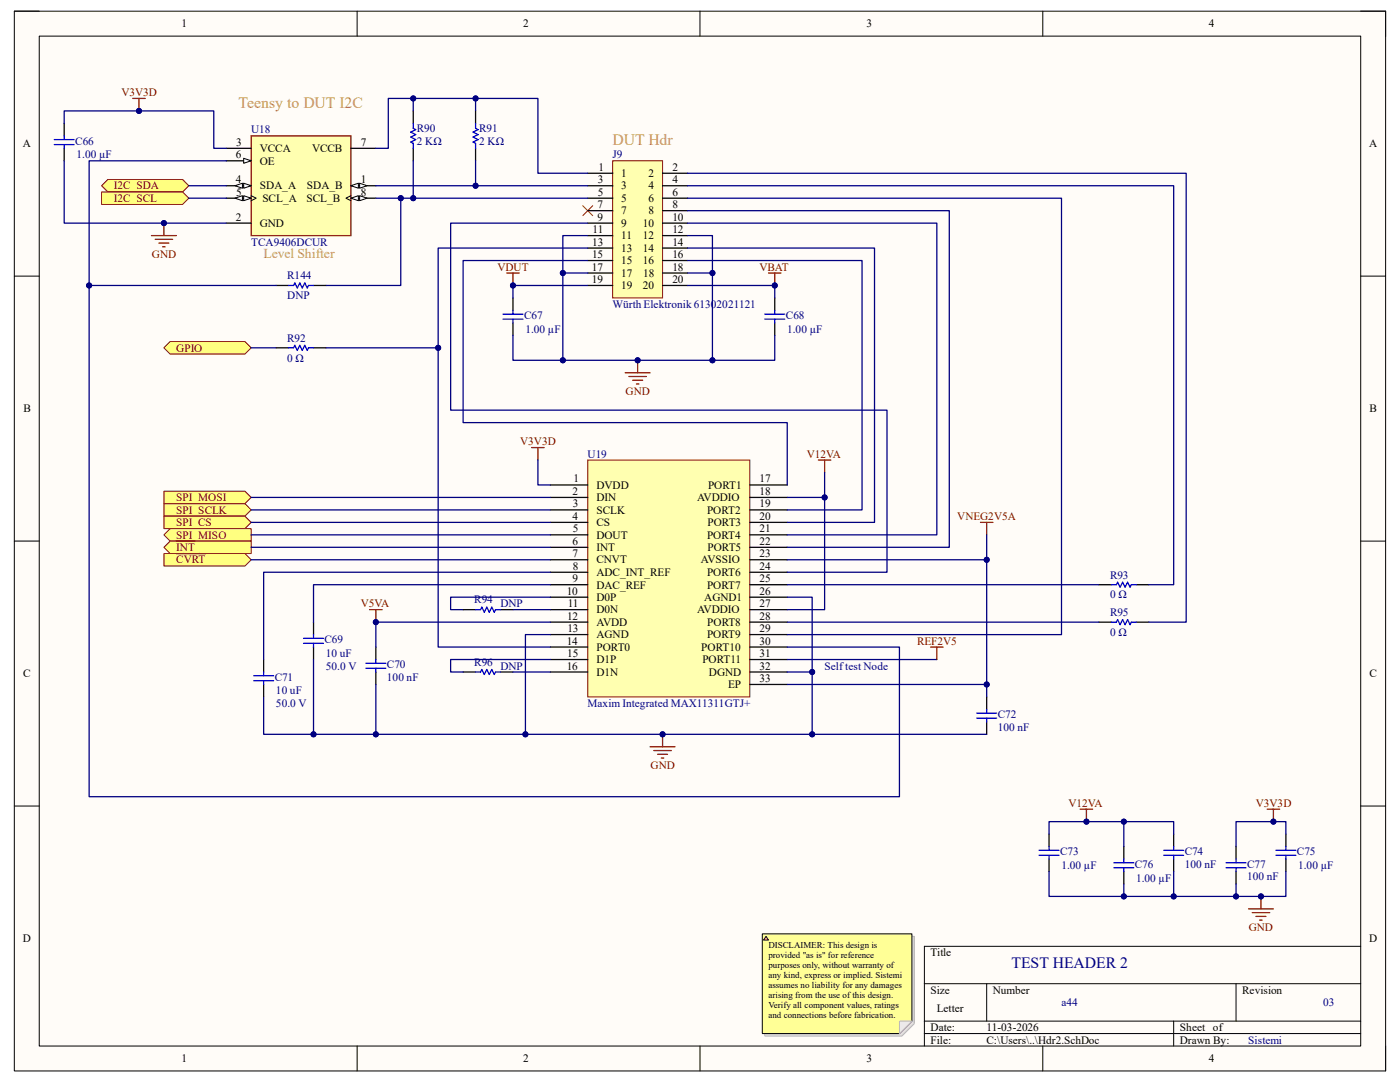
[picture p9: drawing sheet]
<svg xmlns="http://www.w3.org/2000/svg" width="279mm" height="216mm" viewBox="0 0 279 216" stroke-linecap="round" stroke-linejoin="round" font-family="sans-serif">
<path d="M2.9 2.2h273.6v211.5h-273.6z" fill-rule="evenodd" fill="#fffcf8"/>
<path d="M2.9 2.2h273.6v211.5h-273.6z" fill="none" stroke="#000" stroke-width=".2"/>
<path d="M7.8 7.2h263.8v201.5h-263.8z" fill-rule="evenodd" fill="#fffcf8"/>
<g fill="none" stroke="#000" stroke-width=".2">
<path d="M2.9 2.2h4.9M7.8 7.2h263.8v201.5h-263.8zM71.3 2.2v5M139.7 2.2v5M208.1 2.2v5M271.6 2.2h4.9v5M2.9 55.1h4.9M271.6 55.1h4.9M2.9 108h4.9M271.6 108h4.9M2.9 160.8h4.9M271.6 160.8h4.9"/>
<path d="M184.5 196.3h87.1M196.9 196.3v7.5M246.7 196.3v7.5M271.6 188.8h-87.1v19.9M71.3 208.7v5M139.7 208.7v5M184.5 203.8h87.1M184.5 206.2h87.1M208.1 208.7v5M234.2 203.8v4.9M276.5 208.7v5"/>
</g>
<path d="M129.7 149h5M130.5 149.8h3.5M131.2 150.5h2M132 151.3h.5M132.2 146.5v2.5" fill="none" stroke="#800000" stroke-width=".25"/>
<circle cx="132.2" cy="146.5" r=".5" fill="#000080"/>
<circle cx="132.2" cy="146.5" r=".5" fill="none" stroke="#000080" stroke-width=".2"/>
<path d="M124.8 74.4h4.9M125.5 75.1h3.5M126.3 75.9h1.9M127 76.6h.5M127.3 71.9v2.5" fill="none" stroke="#800000" stroke-width=".25"/>
<circle cx="127.3" cy="71.9" r=".5" fill="#000080"/>
<circle cx="127.3" cy="71.9" r=".5" fill="none" stroke="#000080" stroke-width=".2"/>
<path d="M252.9 161.5h2.5M254.1 161.5v2.4" fill="none" stroke="#800000" stroke-width=".25"/>
<circle cx="254.1" cy="163.9" r=".5" fill="#000080"/>
<circle cx="254.1" cy="163.9" r=".5" fill="none" stroke="#000080" stroke-width=".2"/>
<path d="M246.7 168.9v2.5M246.7 173.9v2.5M256.6 166.4v2.5M256.6 171.4v2.5" fill="none" stroke="#000" stroke-width=".25"/>
<path d="M244.7 173.2h4M244.7 172.2h4M246.7 171.4v.8M246.7 173.2v.7M254.6 169.7h4M254.6 170.7h4M256.6 168.9v.8M256.6 170.7v.7" fill="none" stroke="#00f" stroke-width=".25"/>
<path d="M153.4 54.5h2.5M154.6 54.5v2.5" fill="none" stroke="#800000" stroke-width=".25"/>
<circle cx="154.6" cy="57" r=".5" fill="#000080"/>
<circle cx="154.6" cy="57" r=".5" fill="none" stroke="#000080" stroke-width=".2"/>
<path d="M101.1 54.5h2.5M102.4 54.5v2.5" fill="none" stroke="#800000" stroke-width=".25"/>
<circle cx="102.4" cy="57" r=".5" fill="#000080"/>
<circle cx="102.4" cy="57" r=".5" fill="none" stroke="#000080" stroke-width=".2"/>
<path d="M32.7 100.5h16.2l1.2 1.2-1.2 1.3h-16.2z" fill-rule="evenodd" fill="#ffff80"/>
<path d="M32.7 100.5h16.2l1.2 1.2-1.2 1.3h-16.2z" fill="none" stroke="#800000" stroke-width=".2"/>
<path d="M32.7 98h16.2l1.2 1.3-1.2 1.2h-16.2z" fill-rule="evenodd" fill="#ffff80"/>
<path d="M32.7 98h16.2l1.2 1.3-1.2 1.2h-16.2z" fill="none" stroke="#800000" stroke-width=".2"/>
<path d="M234.2 166.4v2.5M234.2 171.4v2.5" fill="none" stroke="#000" stroke-width=".25"/>
<path d="M232.2 170.7h4M232.2 169.7h4M234.2 168.9v.8M234.2 170.7v.7" fill="none" stroke="#00f" stroke-width=".25"/>
<path d="M32.7 103h16.2l1.2 1.2-1.2 1.3h-16.2z" fill-rule="evenodd" fill="#ffff80"/>
<path d="M32.7 103h16.2l1.2 1.2-1.2 1.3h-16.2z" fill="none" stroke="#800000" stroke-width=".2"/>
<path d="M251.7 178.9v2.5M249.2 181.4h4.9M249.9 182.1h3.5M250.7 182.9h1.9M251.4 183.6h.5" fill="none" stroke="#800000" stroke-width=".25"/>
<circle cx="251.7" cy="178.9" r=".5" fill="#000080"/>
<circle cx="251.7" cy="178.9" r=".5" fill="none" stroke="#000080" stroke-width=".2"/>
<path d="M106.1 89.3h2.5M107.4 89.3v2.5" fill="none" stroke="#800000" stroke-width=".25"/>
<path d="M32.7 106.7l1.3-1.2h16.1v2.5h-16.1z" fill-rule="evenodd" fill="#ffff80"/>
<path d="M32.7 106.7l1.3-1.2h16.1v2.5h-16.1z" fill="none" stroke="#800000" stroke-width=".2"/>
<path d="M34 108h16.1v2.5h-16.1l-1.3-1.3z" fill-rule="evenodd" fill="#ffff80"/>
<path d="M34 108h16.1v2.5h-16.1l-1.3-1.3z" fill="none" stroke="#800000" stroke-width=".2"/>
<path d="M35.2 108h3.7" fill="none" stroke="#800000" stroke-width=".25"/>
<path d="M52.6 131.6v2.5M52.6 136.6v2.5M62.6 124.1v2.5M62.6 129.1v2.5M224.3 168.9v2.5M224.3 173.9v2.5" fill="none" stroke="#000" stroke-width=".25"/>
<path d="M50.6 134.8h4M50.6 135.8h4M52.6 134.1v.7M52.6 135.8v.8M60.6 127.4h4M60.6 128.4h4M62.6 126.6v.8M62.6 128.4v.7M222.3 172.2h4M222.3 173.2h4M224.3 171.4v.8M224.3 173.2v.7" fill="none" stroke="#00f" stroke-width=".25"/>
<path d="M32.7 110.5h16.2l1.2 1.2-1.2 1.2h-16.2z" fill-rule="evenodd" fill="#ffff80"/>
<path d="M32.7 110.5h16.2l1.2 1.2-1.2 1.2h-16.2z" fill="none" stroke="#800000" stroke-width=".2"/>
<path d="M35.2 110.5h5.9" fill="none" stroke="#800000" stroke-width=".25"/>
<path d="M219.3 116.7h2.5M226.8 116.7h2.5M219.3 124.1h2.5M226.8 124.1h2.5M209.4 166.4v2.5M209.4 171.4v2.5" fill="none" stroke="#000" stroke-width=".25"/>
<path d="M221.8 116.7h1l.2-.5 .5 1 .5-1 .5 1 .5-1 .5 1 .3-.5h1M221.8 124.1h1l.2-.5 .5 1 .5-1 .5 1 .5-1 .5 1 .3-.5h1M207.4 169.7h3.9M207.4 170.7h3.9M209.4 168.9v.8M209.4 170.7v.7" fill="none" stroke="#00f" stroke-width=".25"/>
<path d="M50.1 27.1h19.9v19.9h-19.9z" fill-rule="evenodd" fill="#ffffb0"/>
<path d="M50.1 27.1h19.9v19.9h-19.9z" fill="none" stroke="#800000" stroke-width=".25"/>
<path d="M70 37.1h5" fill="none" stroke="#000" stroke-width=".25"/>
<path d="M70 37.1l1.5-.5v1z" fill="#f8fcff"/>
<path d="M70 37.1l1.5-.5v1z" fill="none" stroke="#000" stroke-width=".2"/>
<path d="M71.8 36.6l1.5 .5-1.5 .5z" fill="#f8fcff"/>
<path d="M71.8 36.6l1.5 .5-1.5 .5z" fill="none" stroke="#000" stroke-width=".2"/>
<path d="M45.2 29.6h4.9M45.2 37.1h4.9M45.2 44.5h4.9" fill="none" stroke="#000" stroke-width=".25"/>
<path d="M48.6 36.6l1.5 .5-1.5 .5z" fill="#f8fcff"/>
<path d="M48.6 36.6l1.5 .5-1.5 .5z" fill="none" stroke="#000" stroke-width=".2"/>
<path d="M46.9 37.1l1.5-.5v1z" fill="#f8fcff"/>
<path d="M46.9 37.1l1.5-.5v1z" fill="none" stroke="#000" stroke-width=".2"/>
<path d="M45.2 39.5h4.9" fill="none" stroke="#000" stroke-width=".25"/>
<path d="M48.6 39l1.5 .5-1.5 .5z" fill="#f8fcff"/>
<path d="M48.6 39l1.5 .5-1.5 .5z" fill="none" stroke="#000" stroke-width=".2"/>
<path d="M46.9 39.5l1.5-.5v1z" fill="#f8fcff"/>
<path d="M46.9 39.5l1.5-.5v1zM50.1 39l1 .5-1 .5" fill="none" stroke="#000" stroke-width=".2"/>
<path d="M45.2 32.1h4.9" fill="none" stroke="#000" stroke-width=".25"/>
<path d="M48.6 31.6l1.5 .5-1.5 .5z" fill="#f8fcff"/>
<path d="M48.6 31.6l1.5 .5-1.5 .5z" fill="none" stroke="#000" stroke-width=".2"/>
<path d="M70 29.6h5M70 39.5h5" fill="none" stroke="#000" stroke-width=".25"/>
<path d="M70 39.5l1.5-.5v1z" fill="#f8fcff"/>
<path d="M70 39.5l1.5-.5v1z" fill="none" stroke="#000" stroke-width=".2"/>
<path d="M71.8 39l1.5 .5-1.5 .5z" fill="#f8fcff"/>
<path d="M70 39l-1 .5 1 .5M71.8 39l1.5 .5-1.5 .5z" fill="none" stroke="#000" stroke-width=".2"/>
<path d="M21.5 35.8h14.9l1.3 1.3-1.3 1.2h-14.9l-1.2-1.2z" fill-rule="evenodd" fill="#ffff80"/>
<path d="M21.5 35.8h14.9l1.3 1.3-1.3 1.2h-14.9l-1.2-1.2z" fill="none" stroke="#800000" stroke-width=".2"/>
<path d="M20.3 38.3h16.1l1.3 1.2-1.3 1.3h-16.1z" fill-rule="evenodd" fill="#ffff80"/>
<path d="M20.3 38.3h16.1l1.3 1.2-1.3 1.3h-16.1z" fill="none" stroke="#800000" stroke-width=".2"/>
<path d="M30.2 47h5M31 47.8h3.5M31.7 48.5h2M32.5 49.2h.5M32.7 44.5v2.5" fill="none" stroke="#800000" stroke-width=".25"/>
<circle cx="32.7" cy="44.5" r=".5" fill="#000080"/>
<circle cx="32.7" cy="44.5" r=".5" fill="none" stroke="#000080" stroke-width=".2"/>
<path d="M12.8 24.6v2.5M12.8 29.6v2.5" fill="none" stroke="#000" stroke-width=".25"/>
<path d="M10.8 27.9h4M10.8 28.9h4M12.8 27.1v.8M12.8 28.9v.7" fill="none" stroke="#00f" stroke-width=".25"/>
<path d="M26.5 19.6h2.5M27.7 19.6v2.5" fill="none" stroke="#800000" stroke-width=".25"/>
<circle cx="27.7" cy="22.1" r=".5" fill="#000080"/>
<circle cx="27.7" cy="22.1" r=".5" fill="none" stroke="#000080" stroke-width=".2"/>
<path d="M82.5 22.1v2.5M82.5 29.6v2.5M94.9 22.1v2.5M94.9 29.6v2.5M92.4 121.7h2.5M92.4 134.1h2.5M99.9 121.7h2.5M99.9 134.1h2.5" fill="none" stroke="#000" stroke-width=".25"/>
<path d="M82.5 24.6v1l.5 .3-1 .5 1 .5-1 .5 1 .5-1 .5 .5 .2v1M94.9 24.6v1l.5 .3-1 .5 1 .5-1 .5 1 .5-1 .5 .5 .2v1M94.9 121.7h1l.3-.5 .5 .9 .4-.9 .5 .9 .5-.9 .5 .9 .3-.4h1M94.9 134.1h1l.3-.5 .5 1 .4-1 .5 1 .5-1 .5 1 .3-.5h1" fill="none" stroke="#00f" stroke-width=".25"/>
<path d="M116.3 41l2 2M118.3 41l-2 2" fill="none" stroke="#f00" stroke-width=".2"/>
<path d="M163.3 91.8h2.5M164.6 91.8v2.5M73.8 121.7h2.5M75 121.7v2.4" fill="none" stroke="#800000" stroke-width=".25"/>
<circle cx="75" cy="124.1" r=".5" fill="#000080"/>
<circle cx="75" cy="124.1" r=".5" fill="none" stroke="#000080" stroke-width=".2"/>
<path d="M75 129.1v2.5M75 134.1v2.5M196.9 139.1v2.5M196.9 144v2.5" fill="none" stroke="#000" stroke-width=".25"/>
<path d="M73 133.3h4M73 132.3h4M75 131.6v.7M75 133.3v.8M194.9 143.3h4M194.9 142.3h4M196.9 141.6v.7M196.9 143.3v.7" fill="none" stroke="#00f" stroke-width=".25"/>
<path d="M195.7 104.2h2.5M196.9 104.2v2.5" fill="none" stroke="#800000" stroke-width=".25"/>
<path d="M122.3 32.1h9.9v27.4h-9.9z" fill-rule="evenodd" fill="#ffffb0"/>
<path d="M122.3 32.1h9.9v27.4h-9.9z" fill="none" stroke="#800000" stroke-width=".2"/>
<g fill="none" stroke="#000" stroke-width=".25">
<path d="M117.3 34.6h5M117.3 37.1h5M117.3 39.5h5M132.2 34.6h5M132.2 37.1h5M132.2 39.5h5M117.3 42h5M117.3 44.5h5M117.3 47h5M117.3 49.5h5M117.3 52h5M117.3 54.5h5"/>
<path d="M117.3 57h5M132.2 42h5M132.2 44.5h5M132.2 47h5M132.2 49.5h5M132.2 52h5M132.2 54.5h5M132.2 57h5"/>
</g>
<path d="M215.6 161.5h2.5M216.8 161.5v2.4" fill="none" stroke="#800000" stroke-width=".25"/>
<circle cx="216.8" cy="163.9" r=".5" fill="#000080"/>
<circle cx="216.8" cy="163.9" r=".5" fill="none" stroke="#000080" stroke-width=".2"/>
<path d="M34 68.2h14.9l1.2 1.2-1.2 1.2h-14.9l-1.3-1.2z" fill-rule="evenodd" fill="#ffff80"/>
<path d="M34 68.2h14.9l1.2 1.2-1.2 1.2h-14.9l-1.3-1.2z" fill="none" stroke="#800000" stroke-width=".2"/>
<path d="M55.1 69.4h2.5M62.6 69.4h2.5" fill="none" stroke="#000" stroke-width=".25"/>
<path d="M57.6 69.4h1l.2-.5 .5 1 .5-1 .5 1 .5-1 .5 1 .3-.5h1" fill="none" stroke="#00f" stroke-width=".25"/>
<path d="M117.3 91.8h32.3v47.3h-32.3z" fill-rule="evenodd" fill="#ffffb0"/>
<path d="M117.3 91.8h32.3v47.3h-32.3z" fill="none" stroke="#800000" stroke-width=".2"/>
<g fill="none" stroke="#000" stroke-width=".25">
<path d="M102.4 59.5v2.4M154.6 59.5v2.4M102.4 64.4v2.5M154.6 64.4v2.5M109.8 96.8h7.5M109.8 99.3h7.5M149.6 96.8h7.5M149.6 99.3h7.5M109.8 116.7h7.5M109.8 119.2h7.5M109.8 101.7h7.5M109.8 104.2h7.5"/>
<path d="M109.8 106.7h7.5M109.8 109.2h7.5M109.8 111.7h7.5M109.8 114.2h7.5M149.6 116.7h7.5M149.6 119.2h7.5M149.6 101.7h7.5M149.6 104.2h7.5M149.6 106.7h7.5M149.6 109.2h7.5M149.6 111.7h7.5M149.6 114.2h7.5"/>
<path d="M109.8 121.7h7.5M109.8 124.1h7.5M109.8 126.6h7.5M109.8 129.1h7.5M109.8 131.6h7.5M109.8 134.1h7.5M149.6 121.7h7.5M149.6 124.1h7.5M149.6 126.6h7.5M149.6 129.1h7.5M149.6 131.6h7.5M149.6 134.1h7.5"/>
<path d="M149.6 136.6h7.5"/>
</g>
<path d="M100.4 62.7h4M100.4 63.7h4M102.4 61.9v.8M102.4 63.7v.7M152.6 62.7h4M152.6 63.7h4M154.6 61.9v.8M154.6 63.7v.7" fill="none" stroke="#00f" stroke-width=".25"/>
<path d="M117.3 54.5h-5v17.4h29.9v-17.4h-5" fill="none" stroke="#000080" stroke-width=".25"/>
<circle cx="142.2" cy="54.5" r=".5" fill="#000080"/>
<circle cx="142.2" cy="54.5" r=".5" fill="none" stroke="#000080" stroke-width=".2"/>
<circle cx="142.2" cy="71.9" r=".5" fill="#000080"/>
<circle cx="142.2" cy="71.9" r=".5" fill="none" stroke="#000080" stroke-width=".2"/>
<circle cx="127.3" cy="71.9" r=".5" fill="#000080"/>
<circle cx="127.3" cy="71.9" r=".5" fill="none" stroke="#000080" stroke-width=".2"/>
<circle cx="112.3" cy="71.9" r=".5" fill="#000080"/>
<circle cx="112.3" cy="71.9" r=".5" fill="none" stroke="#000080" stroke-width=".2"/>
<circle cx="112.3" cy="54.5" r=".5" fill="#000080"/>
<circle cx="112.3" cy="54.5" r=".5" fill="none" stroke="#000080" stroke-width=".2"/>
<path d="M137.2 47h5v7.5" fill="none" stroke="#000080" stroke-width=".25"/>
<circle cx="142.2" cy="54.5" r=".5" fill="#000080"/>
<circle cx="142.2" cy="54.5" r=".5" fill="none" stroke="#000080" stroke-width=".2"/>
<path d="M117.3 47h-5v7.5" fill="none" stroke="#000080" stroke-width=".25"/>
<circle cx="112.3" cy="54.5" r=".5" fill="#000080"/>
<circle cx="112.3" cy="54.5" r=".5" fill="none" stroke="#000080" stroke-width=".2"/>
<path d="M256.6 166.4v-2.5h-9.9v5" fill="none" stroke="#000080" stroke-width=".25"/>
<circle cx="254.1" cy="163.9" r=".5" fill="#000080"/>
<circle cx="254.1" cy="163.9" r=".5" fill="none" stroke="#000080" stroke-width=".2"/>
<path d="M109.8 126.6h-4.9v19.9" fill="none" stroke="#000080" stroke-width=".25"/>
<circle cx="104.9" cy="146.5" r=".5" fill="#000080"/>
<circle cx="104.9" cy="146.5" r=".5" fill="none" stroke="#000080" stroke-width=".2"/>
<path d="M117.3 49.5h-29.9v79.6h22.4" fill="none" stroke="#000080" stroke-width=".25"/>
<circle cx="87.4" cy="69.4" r=".5" fill="#000080"/>
<circle cx="87.4" cy="69.4" r=".5" fill="none" stroke="#000080" stroke-width=".2"/>
<path d="M256.6 173.9v5h-9.9v-2.5" fill="none" stroke="#000080" stroke-width=".25"/>
<circle cx="246.7" cy="178.9" r=".5" fill="#000080"/>
<circle cx="246.7" cy="178.9" r=".5" fill="none" stroke="#000080" stroke-width=".2"/>
<circle cx="251.7" cy="178.9" r=".5" fill="#000080"/>
<circle cx="251.7" cy="178.9" r=".5" fill="none" stroke="#000080" stroke-width=".2"/>
<path d="M117.3 52h-24.9v32.3h64.7v12.5M137.2 52h34.8v49.7h-14.9M137.2 49.5h37.3v54.7h-17.4M50.1 99.3h59.7M107.4 91.8v5h2.4M50.1 101.7h59.7M50.1 104.2h59.7M50.1 106.7h59.7M50.1 109.2h59.7M234.2 173.9v5" fill="none" stroke="#000080" stroke-width=".25"/>
<circle cx="234.2" cy="178.9" r=".5" fill="#000080"/>
<circle cx="234.2" cy="178.9" r=".5" fill="none" stroke="#000080" stroke-width=".2"/>
<path d="M234.2 166.4v-2.5h-9.9v5" fill="none" stroke="#000080" stroke-width=".25"/>
<circle cx="224.3" cy="163.9" r=".5" fill="#000080"/>
<circle cx="224.3" cy="163.9" r=".5" fill="none" stroke="#000080" stroke-width=".2"/>
<path d="M164.6 94.3v27.4h-7.5" fill="none" stroke="#000080" stroke-width=".25"/>
<circle cx="164.6" cy="99.3" r=".5" fill="#000080"/>
<circle cx="164.6" cy="99.3" r=".5" fill="none" stroke="#000080" stroke-width=".2"/>
<path d="M157.1 99.3h7.5" fill="none" stroke="#000080" stroke-width=".25"/>
<circle cx="164.6" cy="99.3" r=".5" fill="#000080"/>
<circle cx="164.6" cy="99.3" r=".5" fill="none" stroke="#000080" stroke-width=".2"/>
<path d="M137.2 39.5h74.6v87.1h-54.7M137.2 44.5h49.8v62.2h-29.9M137.2 42h52.3v67.2h-32.4M50.1 111.7h59.7M109.8 116.7h-47.2v7.4M109.8 114.2h-57.2v17.4M157.1 116.7h62.2M224.3 163.9h-14.9v2.5" fill="none" stroke="#000080" stroke-width=".25"/>
<circle cx="216.8" cy="163.9" r=".5" fill="#000080"/>
<circle cx="216.8" cy="163.9" r=".5" fill="none" stroke="#000080" stroke-width=".2"/>
<circle cx="224.3" cy="163.9" r=".5" fill="#000080"/>
<circle cx="224.3" cy="163.9" r=".5" fill="none" stroke="#000080" stroke-width=".2"/>
<path d="M209.4 173.9v5h14.9" fill="none" stroke="#000080" stroke-width=".25"/>
<circle cx="224.3" cy="178.9" r=".5" fill="#000080"/>
<circle cx="224.3" cy="178.9" r=".5" fill="none" stroke="#000080" stroke-width=".2"/>
<path d="M137.2 37.1h97v79.6h-4.9M137.2 34.6h99.5v89.5h-7.4M117.3 44.5h-27.4v37.3h87.1v32.4h-19.9M157.1 124.1h62.2M224.3 176.4v2.5h22.4" fill="none" stroke="#000080" stroke-width=".25"/>
<circle cx="224.3" cy="178.9" r=".5" fill="#000080"/>
<circle cx="224.3" cy="178.9" r=".5" fill="none" stroke="#000080" stroke-width=".2"/>
<circle cx="234.2" cy="178.9" r=".5" fill="#000080"/>
<circle cx="234.2" cy="178.9" r=".5" fill="none" stroke="#000080" stroke-width=".2"/>
<circle cx="246.7" cy="178.9" r=".5" fill="#000080"/>
<circle cx="246.7" cy="178.9" r=".5" fill="none" stroke="#000080" stroke-width=".2"/>
<path d="M45.2 32.1h-27.4v126.9h161.7v-29.9h-22.4" fill="none" stroke="#000080" stroke-width=".25"/>
<circle cx="17.8" cy="57" r=".5" fill="#000080"/>
<circle cx="17.8" cy="57" r=".5" fill="none" stroke="#000080" stroke-width=".2"/>
<path d="M12.8 32.1v12.4h32.4" fill="none" stroke="#000080" stroke-width=".25"/>
<circle cx="32.7" cy="44.5" r=".5" fill="#000080"/>
<circle cx="32.7" cy="44.5" r=".5" fill="none" stroke="#000080" stroke-width=".2"/>
<path d="M12.8 24.6v-2.5h29.9v7.5h2.5" fill="none" stroke="#000080" stroke-width=".25"/>
<circle cx="27.7" cy="22.1" r=".5" fill="#000080"/>
<circle cx="27.7" cy="22.1" r=".5" fill="none" stroke="#000080" stroke-width=".2"/>
<path d="M75 29.6h2.5v-10h29.9v15h9.9" fill="none" stroke="#000080" stroke-width=".25"/>
<circle cx="82.5" cy="19.6" r=".5" fill="#000080"/>
<circle cx="82.5" cy="19.6" r=".5" fill="none" stroke="#000080" stroke-width=".2"/>
<circle cx="94.9" cy="19.6" r=".5" fill="#000080"/>
<circle cx="94.9" cy="19.6" r=".5" fill="none" stroke="#000080" stroke-width=".2"/>
<path d="M94.9 19.6v2.5" fill="none" stroke="#000080" stroke-width=".25"/>
<circle cx="94.9" cy="19.6" r=".5" fill="#000080"/>
<circle cx="94.9" cy="19.6" r=".5" fill="none" stroke="#000080" stroke-width=".2"/>
<path d="M82.5 19.6v2.5" fill="none" stroke="#000080" stroke-width=".25"/>
<circle cx="82.5" cy="19.6" r=".5" fill="#000080"/>
<circle cx="82.5" cy="19.6" r=".5" fill="none" stroke="#000080" stroke-width=".2"/>
<path d="M75 37.1h42.3" fill="none" stroke="#000080" stroke-width=".25"/>
<circle cx="94.9" cy="37.1" r=".5" fill="#000080"/>
<circle cx="94.9" cy="37.1" r=".5" fill="none" stroke="#000080" stroke-width=".2"/>
<path d="M75 39.5h42.3" fill="none" stroke="#000080" stroke-width=".25"/>
<circle cx="80" cy="39.5" r=".5" fill="#000080"/>
<circle cx="80" cy="39.5" r=".5" fill="none" stroke="#000080" stroke-width=".2"/>
<circle cx="82.5" cy="39.5" r=".5" fill="#000080"/>
<circle cx="82.5" cy="39.5" r=".5" fill="none" stroke="#000080" stroke-width=".2"/>
<path d="M82.5 32.1v7.4" fill="none" stroke="#000080" stroke-width=".25"/>
<circle cx="82.5" cy="39.5" r=".5" fill="#000080"/>
<circle cx="82.5" cy="39.5" r=".5" fill="none" stroke="#000080" stroke-width=".2"/>
<path d="M94.9 32.1v5" fill="none" stroke="#000080" stroke-width=".25"/>
<circle cx="94.9" cy="37.1" r=".5" fill="#000080"/>
<circle cx="94.9" cy="37.1" r=".5" fill="none" stroke="#000080" stroke-width=".2"/>
<path d="M37.7 37.1h7.5M37.7 39.5h7.5M109.8 119.2h-19.9v2.5h2.5M157.1 119.2h5v14.9M102.4 121.7h7.4M102.4 134.1h7.4M109.8 131.6h-19.9v2.5h2.5" fill="none" stroke="#000080" stroke-width=".25"/>
<circle cx="162.1" cy="134.1" r=".5" fill="#000080"/>
<circle cx="162.1" cy="134.1" r=".5" fill="none" stroke="#000080" stroke-width=".2"/>
<path d="M196.9 106.7v5h-39.8" fill="none" stroke="#000080" stroke-width=".25"/>
<circle cx="196.9" cy="111.7" r=".5" fill="#000080"/>
<circle cx="196.9" cy="111.7" r=".5" fill="none" stroke="#000080" stroke-width=".2"/>
<path d="M162.1 146.5h34.8" fill="none" stroke="#000080" stroke-width=".25"/>
<circle cx="162.1" cy="146.5" r=".5" fill="#000080"/>
<circle cx="162.1" cy="146.5" r=".5" fill="none" stroke="#000080" stroke-width=".2"/>
<path d="M196.9 111.7v27.4" fill="none" stroke="#000080" stroke-width=".25"/>
<circle cx="196.9" cy="136.6" r=".5" fill="#000080"/>
<circle cx="196.9" cy="136.6" r=".5" fill="none" stroke="#000080" stroke-width=".2"/>
<circle cx="196.9" cy="111.7" r=".5" fill="#000080"/>
<circle cx="196.9" cy="111.7" r=".5" fill="none" stroke="#000080" stroke-width=".2"/>
<path d="M157.1 134.1h5v12.4h-109.5v-7.4" fill="none" stroke="#000080" stroke-width=".25"/>
<circle cx="62.6" cy="146.5" r=".5" fill="#000080"/>
<circle cx="62.6" cy="146.5" r=".5" fill="none" stroke="#000080" stroke-width=".2"/>
<circle cx="75" cy="146.5" r=".5" fill="#000080"/>
<circle cx="75" cy="146.5" r=".5" fill="none" stroke="#000080" stroke-width=".2"/>
<circle cx="104.9" cy="146.5" r=".5" fill="#000080"/>
<circle cx="104.9" cy="146.5" r=".5" fill="none" stroke="#000080" stroke-width=".2"/>
<circle cx="132.2" cy="146.5" r=".5" fill="#000080"/>
<circle cx="132.2" cy="146.5" r=".5" fill="none" stroke="#000080" stroke-width=".2"/>
<circle cx="162.1" cy="146.5" r=".5" fill="#000080"/>
<circle cx="162.1" cy="146.5" r=".5" fill="none" stroke="#000080" stroke-width=".2"/>
<circle cx="162.1" cy="134.1" r=".5" fill="#000080"/>
<circle cx="162.1" cy="134.1" r=".5" fill="none" stroke="#000080" stroke-width=".2"/>
<path d="M62.6 131.6v14.9" fill="none" stroke="#000080" stroke-width=".25"/>
<circle cx="62.6" cy="146.5" r=".5" fill="#000080"/>
<circle cx="62.6" cy="146.5" r=".5" fill="none" stroke="#000080" stroke-width=".2"/>
<path d="M75 136.6v9.9" fill="none" stroke="#000080" stroke-width=".25"/>
<circle cx="75" cy="146.5" r=".5" fill="#000080"/>
<circle cx="75" cy="146.5" r=".5" fill="none" stroke="#000080" stroke-width=".2"/>
<path d="M109.8 124.1h-34.8v5" fill="none" stroke="#000080" stroke-width=".25"/>
<circle cx="75" cy="124.1" r=".5" fill="#000080"/>
<circle cx="75" cy="124.1" r=".5" fill="none" stroke="#000080" stroke-width=".2"/>
<path d="M50.1 69.4h5M65.1 69.4h22.3" fill="none" stroke="#000080" stroke-width=".25"/>
<circle cx="87.4" cy="69.4" r=".5" fill="#000080"/>
<circle cx="87.4" cy="69.4" r=".5" fill="none" stroke="#000080" stroke-width=".2"/>
<path d="M157.1 136.6h39.8" fill="none" stroke="#000080" stroke-width=".25"/>
<circle cx="196.9" cy="136.6" r=".5" fill="#000080"/>
<circle cx="196.9" cy="136.6" r=".5" fill="none" stroke="#000080" stroke-width=".2"/>
<path d="M117.3 57h-14.9v2.5" fill="none" stroke="#000080" stroke-width=".25"/>
<circle cx="102.4" cy="57" r=".5" fill="#000080"/>
<circle cx="102.4" cy="57" r=".5" fill="none" stroke="#000080" stroke-width=".2"/>
<path d="M102.4 66.9v5h9.9" fill="none" stroke="#000080" stroke-width=".25"/>
<circle cx="112.3" cy="71.9" r=".5" fill="#000080"/>
<circle cx="112.3" cy="71.9" r=".5" fill="none" stroke="#000080" stroke-width=".2"/>
<path d="M137.2 57h17.4v2.5" fill="none" stroke="#000080" stroke-width=".25"/>
<circle cx="154.6" cy="57" r=".5" fill="#000080"/>
<circle cx="154.6" cy="57" r=".5" fill="none" stroke="#000080" stroke-width=".2"/>
<path d="M154.6 66.9v5h-12.4" fill="none" stroke="#000080" stroke-width=".25"/>
<circle cx="142.2" cy="71.9" r=".5" fill="#000080"/>
<circle cx="142.2" cy="71.9" r=".5" fill="none" stroke="#000080" stroke-width=".2"/>
<path d="M17.8 57h37.3M157.1 131.6h29.9" fill="none" stroke="#000080" stroke-width=".25"/>
<path d="M185.7 129.1h2.5M187 129.1v2.5" fill="none" stroke="#800000" stroke-width=".25"/>
<path d="M55.1 57h2.5M62.6 57h2.5" fill="none" stroke="#000" stroke-width=".25"/>
<path d="M57.6 57h1l.2-.5 .5 1 .5-1 .5 1 .5-1 .5 1 .3-.5h1" fill="none" stroke="#00f" stroke-width=".25"/>
<circle cx="17.8" cy="57" r=".5" fill="#000080"/>
<circle cx="17.8" cy="57" r=".5" fill="none" stroke="#000080" stroke-width=".2"/>
<path d="M80 39.5v17.5h-14.9" fill="none" stroke="#000080" stroke-width=".25"/>
<circle cx="80" cy="39.5" r=".5" fill="#000080"/>
<circle cx="80" cy="39.5" r=".5" fill="none" stroke="#000080" stroke-width=".2"/>
<path d="M152.6 186.8h29.9v17.4l-2.5 2.5h-27.4z" fill-rule="evenodd" fill="#e0ddd7"/>
<path d="M152.6 186.8h29.9v17.4l-2.5 2.5h-27.4z" fill="none" stroke="#bfbdba" stroke-width=".2"/>
<path d="M152.1 186.3h29.9v17.5l-2.5 2.4h-27.4z" fill-rule="evenodd" fill="#ffff96"/>
<path d="M152.1 186.3h29.9v17.5l-2.5 2.4h-27.4z" fill="none" stroke="#000" stroke-width=".2"/>
<path d="M179.5 203.8h2.5l-2.5 2.4z" fill="#f2f0d8"/>
<path d="M179.5 203.8h2.5l-2.5 2.4z" fill="none" stroke="#bfbdba" stroke-width=".2"/>
<path d="M152.9 186.8l.5 .8h-1z" fill="#ffcc78"/>
<path d="M152.9 186.8l.5 .8h-1z" fill="none" stroke="#300" stroke-width=".2"/>
<g font-size="3.1" fill="#e69138">
<text x="47.6" y="21.5">Teensy to DUT I2C</text>
<text x="122.3" y="28.9">DUT Hdr</text>
</g>
<text font-size="3.1" fill="#000080" x="201.9" y="193.1">TEST HEADER 2</text>
<text font-size="2.7" fill="#e69138" x="52.6" y="51.4">Level Shifter</text>
<g font-size="2.2">
<text x="36.2" y="5.5">1</text>
<text x="104.4" y="5.5">2</text>
<text x="172.9" y="5.5">3</text>
<text x="241.3" y="5.5">4</text>
<text x="4.5" y="29.4">A</text>
<text x="47.2" y="29.1">3</text>
<text x="72" y="29.1">7</text>
<text x="273.2" y="29.4">A</text>
<text x="47.1" y="31.6">6</text>
<text x="51.9" y="30.4">VCCA</text>
<text x="51.9" y="32.9">OE</text>
<text x="62.3" y="30.4">VCCB</text>
<text x="119.4" y="34.1">1</text>
<text x="124" y="35.3">1</text>
<text x="129.5" y="35.3">2</text>
<text x="134.2" y="34.1">2</text>
<text x="47.1" y="36.6">4</text>
<text x="47.2" y="39.1">5</text>
<text x="51.9" y="37.8">SDA_A</text>
<text x="52.4" y="40.3">SCL_A</text>
<text x="61.2" y="40.3">SCL_B</text>
<text x="61.3" y="37.8">SDA_B</text>
<text x="72" y="36.6">1</text>
<text x="72" y="39.1">8</text>
<text x="119.3" y="41.5">7</text>
<text x="119.3" y="39.1">5</text>
<text x="119.3" y="36.6">3</text>
<text x="124" y="37.8">3</text>
<text x="124" y="40.3">5</text>
<text x="129.4" y="37.8">4</text>
<text x="129.4" y="40.3">6</text>
<text x="134.2" y="36.6">4</text>
<text x="134.2" y="39.1">6</text>
<text x="134.2" y="41.5">8</text>
<text x="47.1" y="44">2</text>
<text x="51.9" y="45.3">GND</text>
<text x="118.3" y="46.5">11</text>
<text x="119.3" y="44">9</text>
<text x="124" y="42.8">7</text>
<text x="124" y="45.3">9</text>
<text x="124" y="47.8">11</text>
<text x="128.3" y="45.3">10</text>
<text x="128.3" y="47.8">12</text>
<text x="129.5" y="42.8">8</text>
<text x="134.2" y="44">10</text>
<text x="134.2" y="46.5">12</text>
<text x="118.1" y="54">17</text>
<text x="118.2" y="51.5">15</text>
<text x="118.2" y="49">13</text>
<text x="124" y="50.2">13</text>
<text x="124" y="52.7">15</text>
<text x="128.3" y="50.2">14</text>
<text x="128.3" y="52.7">16</text>
<text x="134.2" y="49">14</text>
<text x="134.2" y="51.5">16</text>
<text x="134.2" y="54">18</text>
<text x="118.1" y="56.5">19</text>
<text x="124" y="55.2">17</text>
<text x="124" y="57.7">19</text>
<text x="128.3" y="57.7">20</text>
<text x="128.4" y="55.2">18</text>
<text x="134.2" y="56.5">20</text>
<text x="4.7" y="82.3">B</text>
<text x="273.3" y="82.3">B</text>
<text x="114.3" y="98.8">2</text>
<text x="114.3" y="101.3">3</text>
<text x="114.4" y="96.3">1</text>
<text x="119" y="97.5">DVDD</text>
<text x="119" y="100">DIN</text>
<text x="139.1" y="100">AVDDIO</text>
<text x="141.3" y="97.5">PORT1</text>
<text x="151.6" y="96.3">17</text>
<text x="151.6" y="98.8">18</text>
<text x="151.6" y="101.3">19</text>
<text x="114.3" y="103.8">4</text>
<text x="114.3" y="106.2">5</text>
<text x="119" y="102.5">SCLK</text>
<text x="119" y="105">CS</text>
<text x="119" y="107.5">DOUT</text>
<text x="141.1" y="102.5">PORT2</text>
<text x="141.1" y="107.5">PORT4</text>
<text x="141.2" y="105">PORT3</text>
<text x="151.6" y="103.8">20</text>
<text x="151.6" y="106.2">21</text>
<text x="114.3" y="108.7">6</text>
<text x="114.3" y="111.2">7</text>
<text x="114.3" y="113.7">8</text>
<text x="119" y="110">INT</text>
<text x="119" y="112.4">CNVT</text>
<text x="139.9" y="112.4">AVSSIO</text>
<text x="141.2" y="110">PORT5</text>
<text x="151.6" y="108.7">22</text>
<text x="151.6" y="111.2">23</text>
<text x="151.6" y="113.7">24</text>
<text x="113.1" y="118.7">10</text>
<text x="114.3" y="116.2">9</text>
<text x="119" y="114.9">ADC_INT_REF</text>
<text x="119" y="117.4">DAC_REF</text>
<text x="119" y="119.9">D0P</text>
<text x="140.5" y="119.9">AGND1</text>
<text x="141.1" y="117.4">PORT7</text>
<text x="141.1" y="114.9">PORT6</text>
<text x="151.6" y="116.2">25</text>
<text x="151.6" y="118.7">26</text>
<text x="113.2" y="123.7">12</text>
<text x="113.3" y="121.2">11</text>
<text x="119" y="122.4">D0N</text>
<text x="119" y="124.9">AVDD</text>
<text x="139.1" y="122.4">AVDDIO</text>
<text x="141.1" y="124.9">PORT8</text>
<text x="151.6" y="121.2">27</text>
<text x="151.6" y="123.7">28</text>
<text x="113.1" y="128.6">14</text>
<text x="113.2" y="131.1">15</text>
<text x="113.2" y="126.2">13</text>
<text x="119" y="127.4">AGND</text>
<text x="119" y="129.9">PORT0</text>
<text x="140" y="129.9">PORT10</text>
<text x="141.1" y="127.4">PORT9</text>
<text x="151.6" y="126.2">29</text>
<text x="151.6" y="128.6">30</text>
<text x="151.6" y="131.1">31</text>
<text x="4.6" y="135.2">C</text>
<text x="113.1" y="133.6">16</text>
<text x="119" y="132.3">D1P</text>
<text x="119" y="134.8">D1N</text>
<text x="140.2" y="132.3">PORT11</text>
<text x="141.5" y="134.8">DGND</text>
<text x="145.3" y="137.3">EP</text>
<text x="151.6" y="133.6">32</text>
<text x="151.6" y="136.1">33</text>
<text x="273.3" y="135.2">C</text>
<text x="4.6" y="188">D</text>
<text x="185.7" y="190.8">Title</text>
<text x="273.3" y="188">D</text>
<text x="185.7" y="198.3">Size</text>
<text x="186.9" y="202">Letter</text>
<text x="198.1" y="198.3">Number</text>
<text x="247.9" y="198.3">Revision</text>
<text x="185.7" y="205.7">Date:</text>
<text x="185.7" y="208.2">File:</text>
<text x="196.9" y="208.2">C:\Users\..\Hdr2.SchDoc</text>
<text x="196.9" y="205.7">11-03-2026</text>
<text x="235.5" y="205.7">Sheet of</text>
<text x="235.5" y="208.2">Drawn By:</text>
<text x="36.2" y="212">1</text>
<text x="104.4" y="212">2</text>
<text x="172.9" y="212">3</text>
<text x="241.3" y="212">4</text>
</g>
<g font-size="2.2" fill="#800000">
<text x="24.2" y="19.1">V3V3D</text>
<text x="22.7" y="37.8">I2C_SDA</text>
<text x="22.7" y="40.3">I2C_SCL</text>
<text x="30.3" y="51.5">GND</text>
<text x="99.3" y="54">VDUT</text>
<text x="151.6" y="54">VBAT</text>
<text x="35.2" y="70.1">GPIO</text>
<text x="124.8" y="78.9">GND</text>
<text x="103.8" y="88.8">V3V3D</text>
<text x="161" y="91.3">V12VA</text>
<text x="35.2" y="100">SPI_MOSI</text>
<text x="35.2" y="102.5">SPI_SCLK</text>
<text x="35.2" y="105">SPI_CS</text>
<text x="35.2" y="107.5">SPI_MISO</text>
<text x="191.1" y="103.8">VNEG2V5A</text>
<text x="35.2" y="110">INT</text>
<text x="35.2" y="112.4">CVRT</text>
<text x="72" y="121.2">V5VA</text>
<text x="183" y="128.6">REF2V5</text>
<text x="129.8" y="153.5">GND</text>
<text x="213.2" y="161">V12VA</text>
<text x="250.6" y="161">V3V3D</text>
<text x="249.2" y="185.8">GND</text>
</g>
<g font-size="2.2" fill="#000080">
<text x="15" y="28.9">C66</text>
<text x="50.1" y="26.6">U18</text>
<text x="83.2" y="28.9">2 KΩ</text>
<text x="83.2" y="26.4">R90</text>
<text x="95.6" y="28.9">2 KΩ</text>
<text x="95.6" y="26.4">R91</text>
<text x="15.3" y="31.6">1.00 µF</text>
<text x="122.3" y="31.6">J9</text>
<text x="50.1" y="49">TCA9406DCUR</text>
<text x="57.3" y="59.7">DNP</text>
<text x="57.3" y="55.7">R144</text>
<text x="104.6" y="63.7">C67</text>
<text x="122.3" y="61.5">Würth Elektronik 61302021121</text>
<text x="156.8" y="63.7">C68</text>
<text x="57.3" y="68.2">R92</text>
<text x="104.9" y="66.4">1.00 µF</text>
<text x="157.1" y="66.4">1.00 µF</text>
<text x="57.3" y="72.1">0 Ω</text>
<text x="117.3" y="91.3">U19</text>
<text x="221.5" y="119.4">0 Ω</text>
<text x="221.5" y="115.4">R93</text>
<text x="94.7" y="120.4">R94</text>
<text x="99.9" y="121.2">DNP</text>
<text x="221.5" y="122.9">R95</text>
<text x="64.8" y="128.4">C69</text>
<text x="65" y="131.1">10 uF</text>
<text x="221.5" y="126.9">0 Ω</text>
<text x="54.8" y="135.8">C71</text>
<text x="65" y="133.6">50.0 V</text>
<text x="77.2" y="135.8">100 nF</text>
<text x="77.2" y="133.3">C70</text>
<text x="94.7" y="132.8">R96</text>
<text x="99.9" y="133.6">DNP</text>
<text x="164.5" y="133.6">Self test Node</text>
<text x="55.1" y="138.6">10 uF</text>
<text x="55.1" y="141.1">50.0 V</text>
<text x="117.3" y="141.1">Maxim Integrated MAX11311GTJ+</text>
<text x="199.1" y="143.3">C72</text>
<text x="199.1" y="145.8">100 nF</text>
<text x="211.6" y="170.6">C73</text>
<text x="211.8" y="173.4">1.00 µF</text>
<text x="226.5" y="173.1">C76</text>
<text x="236.4" y="173.1">100 nF</text>
<text x="236.4" y="170.6">C74</text>
<text x="248.9" y="173.1">C77</text>
<text x="258.8" y="170.6">C75</text>
<text x="259.1" y="173.4">1.00 µF</text>
<text x="226.7" y="175.9">1.00 µF</text>
<text x="248.9" y="175.6">100 nF</text>
<text x="211.8" y="200.8">a44</text>
<text x="264.1" y="200.8">03</text>
<text x="249.1" y="208.2">Sistemi</text>
</g>
<g font-size="1.8">
<text x="153.4" y="189.2">DISCLAIMER: This design is</text>
<text x="153.4" y="191.2">provided &quot;as is&quot; for reference</text>
<text x="153.4" y="193.2">purposes only, without warranty of</text>
<text x="153.4" y="195.2">any kind, express or implied. Sistemi</text>
<text x="153.4" y="197.1">assumes no liability for any damages</text>
<text x="153.4" y="199.1">arising from the use of this design.</text>
<text x="153.4" y="201.1">Verify all component values, ratings</text>
<text x="153.4" y="203.1">and connections before fabrication.</text>
</g>
</svg>
